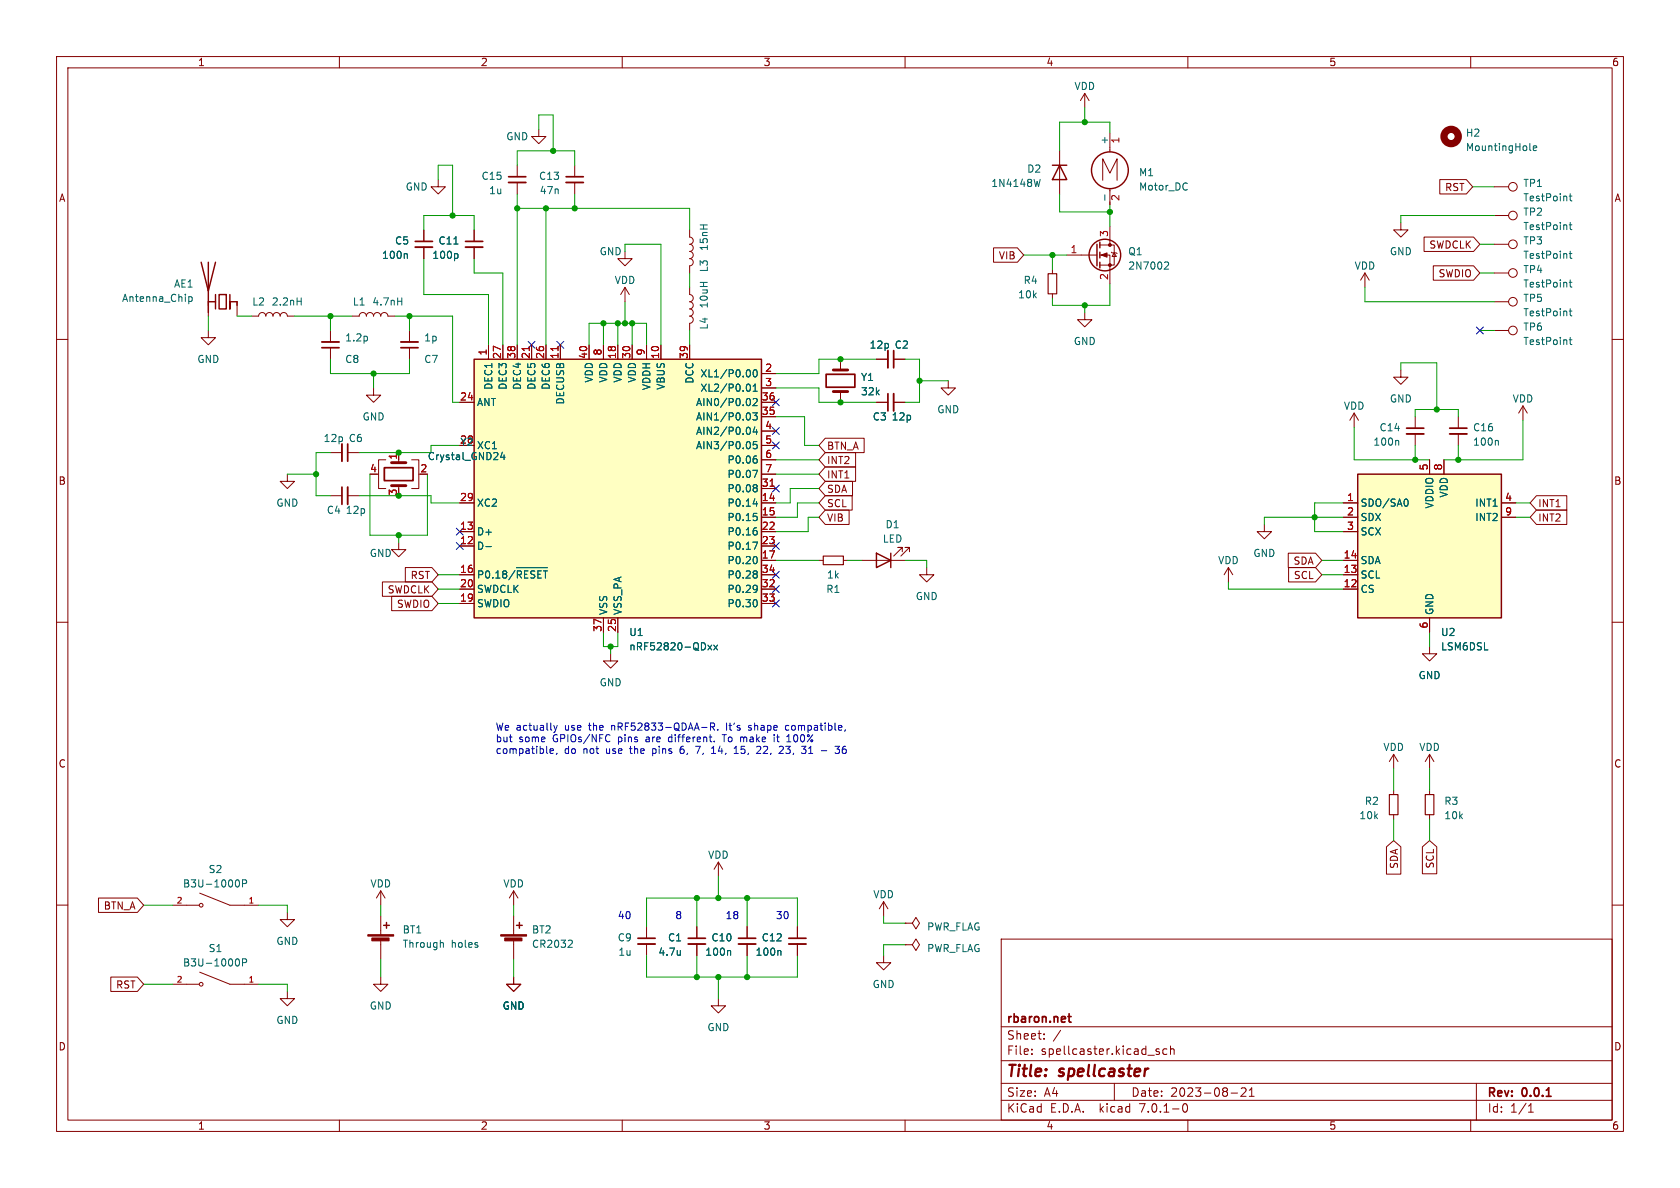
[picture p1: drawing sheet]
<svg xmlns="http://www.w3.org/2000/svg" width="297mm" height="210mm" viewBox="0 0 297 210" stroke-linecap="round" stroke-linejoin="round" font-family="sans-serif">
<g fill="none" stroke="#840000" stroke-width=".18">
<path d="M10 10h277v190h-277zM12 12h273v186h-273zM60 10v2M110 10v2M160 10v2M191.8 16.5l-.8 1.3M191.8 16.5v2.6M191.8 16.5l.7 1.3M210 10v2M260 10v2M77.5 31.8v1.2h-1.3l1.3 1.3 1.2-1.3h-1.2M91.4 29.2v2"/>
<path d="M91.4 32.3v2M95.2 22.9v1.2h-1.2l1.2 1.3 1.3-1.3h-1.3M101.6 29.2v2M101.6 32.3v2M187.3 26.7v7.6M194.9 31.9v-3.8l1.3 2.5 1.3-2.5v3.8M196.2 23.5v3.3M196.2 33.4v2.8M247.6 39.4v1.2h1.3l-1.3 1.3-1.2-1.3h1.2M254.5 31.7h4.7l1.1 1.3-1.1 1.3h-4.7zM264.2 38.1h2.5M264.2 33h2.5"/>
<path d="M10 60h2M36.8 58.4v1.3h1.3l-1.3 1.3-1.2-1.3h1.2M36.8 53.3v2.6M41.9 53.3v2.6M44.4 55.9h1.3a.64 .64 0 0 1 .7-.7 .64 .64 0 0 1 .6 .7 .64 .64 0 0 1 .6-.7 .64 .64 0 0 1 .7 .7 .64 .64 0 0 1 .6-.7 .64 .64 0 0 1 .6 .7 .64 .64 0 0 1 .7-.7 .64 .64 0 0 1 .6 .7h1.3M58.4 58.4v2.1M62.2 55.9h1.3a.64 .64 0 0 1 .6-.7 .64 .64 0 0 1 .7 .7 .64 .64 0 0 1 .6-.7 .64 .64 0 0 1 .6 .7 .64 .64 0 0 1 .7-.7 .64 .64 0 0 1 .6 .7 .64 .64 0 0 1 .6-.7 .64 .64 0 0 1 .7 .7h1.2M72.4 58.4v2.1M74.9 40.6v2.1M74.9 43.7v2M83.8 40.6v2.1M83.8 43.7v2"/>
<path d="M110.5 44.5v1.2h-1.3l1.3 1.3 1.3-1.3h-1.3M110.5 50.8l-.8 1.3M110.5 50.8v2.5M110.5 50.8l.8 1.3M121.9 50.8v1.3a.64 .64 0 0 1 .7 .6 .64 .64 0 0 1-.7 .6 .64 .64 0 0 1 .7 .7 .64 .64 0 0 1-.7 .6 .64 .64 0 0 1 .7 .6 .64 .64 0 0 1-.7 .7 .64 .64 0 0 1 .7 .6 .64 .64 0 0 1-.7 .7v1.2M121.9 40.6v1.3a.64 .64 0 0 1 .7 .6 .64 .64 0 0 1-.7 .7 .64 .64 0 0 1 .7 .6 .64 .64 0 0 1-.7 .7 .64 .64 0 0 1 .7 .6 .64 .64 0 0 1-.7 .6 .64 .64 0 0 1 .7 .7 .64 .64 0 0 1-.7 .6v1.3M175.6 43.8h4.3l1.1 1.3-1.1 1.3h-4.3zM186.1 47.6v.8M186.1 51.9v.8M188.6 45.1h5.3M191.8 55.2v1.3h1.2l-1.2 1.3-1.3-1.3h1.3M194.4 45.1h1.8v5.1"/>
<path d="M194.4 43.3h2.6v3.6h-2.6M196.2 40v3.3M196.5 44.6l.1 .1h.8l.1 .1M197 44.7l.4 .6h-.8zM241.3 48.3l-.8 1.2M241.3 48.3v2.5M241.3 48.3l.8 1.2M251.8 41.9h8.7l1.1 1.3-1.1 1.3h-8.7zM253.4 47h7.1l1.1 1.3-1.1 1.2h-7.1zM264.2 53.3h2.5M264.2 43.2h2.5M264.2 48.3h2.5"/>
<path d="M264.2 58.4h2.5M285 60h2M58.4 61.5v2M66 68.6v1.3h1.3l-1.3 1.2-1.2-1.2h1.2M72.4 61.5v2M81.3 71.1h2.5M86.4 61v2.5M88.9 61v2.5M91.4 61v2.5M94 61v2.5M96.5 61v2.5M99.1 61v2.5"/>
<path d="M104.1 61v2.5M106.7 61v2.5M109.2 61v2.5M111.8 61v2.5M114.3 61v2.5M116.8 61v2.5M121.9 61v2.5M134.6 66h2.6M134.6 71.1h2.6M134.6 68.6h2.6M134.6 73.7h2.6M134.6 76.2h2.6"/>
<path d="M134.6 78.7h2.6M145.9 77.5h6.9v2.5h-6.9l-1.1-1.3zM148.6 63.5v1.9M148.6 69.2v1.9M154.9 71.1h2.1M154.9 63.5h2.1M158 71.1h2M158 63.5h2M167.6 67.3v1.3h1.3l-1.3 1.3-1.2-1.3h1.2M239.4 73l-.8 1.3M239.4 73v2.6M239.4 73l.8 1.3"/>
<path d="M247.6 65.4v1.3h1.3l-1.3 1.2-1.2-1.2h1.2M250.2 73.7v2M250.2 76.7v2M257.8 73.7v2M257.8 76.7v2M269.2 71.8l-.7 1.2M269.2 71.8v2.5M269.2 71.8l.8 1.2M50.8 83.8v1.3h1.3l-1.3 1.3-1.3-1.3h1.3M58.4 87.6h2.1M58.4 80h2.1M61.5 87.6h2"/>
<path d="M61.5 80h2M66.7 83.8h.2M68.2 81.3h-1.3v5.1h1.3M70.5 95.9v1.3h1.3l-1.3 1.2-1.3-1.2h1.3M70.5 80v1.8M70.5 85.9v.5M72.8 81.3h1.2v5.1h-1.2M81.3 88.9h2.5M81.3 94h2.5M81.3 96.5h2.5M134.6 88.9h2.6M134.6 99.1h2.6"/>
<path d="M134.6 91.4h2.6M134.6 94h2.6M134.6 96.5h2.6M134.6 86.4h2.6M134.6 81.3h2.6M134.6 83.8h2.6M144.8 99.1h.7M145.9 80h5.4v2.6h-5.4l-1.1-1.3zM145.9 87.6h4.8v2.6h-4.8l-1.1-1.3zM145.9 85.1h4.8v2.5h-4.8l-1.1-1.2zM145.9 82.5h5.4v2.6h-5.4l-1.1-1.3zM145.9 90.2h4.2v2.5h-4.2l-1.1-1.3z"/>
<path d="M149.1 99.1h.8M152.4 99.1h7.6M159.5 97.5v-.7h-.8h.8l-1.5 1.5M160.8 97.5v-.7h-.8h.8l-1.5 1.5M223.5 92.7v1.3h1.3l-1.3 1.3-1.3-1.3h1.3M227.7 97.8h4.9l1.1 1.3-1.1 1.2h-4.9zM237.5 88.9h2.5M237.5 99.1h2.5M237.5 91.4h2.5M237.5 94h2.5M252.7 81.3v2.5M255.3 81.3v2.5"/>
<path d="M265.4 88.9h2.6M265.4 91.4h2.6M271.6 87.6h5.4v2.6h-5.4l-1.1-1.3zM271.6 90.2h5.4v2.5h-5.4l-1.1-1.3zM10 110h2M67.6 102.9h8.8l1.1 1.2-1.1 1.3h-8.8zM69.2 105.4h7.2l1.1 1.3-1.1 1.3h-7.2zM71.7 100.3h4.7l1.1 1.3-1.1 1.3h-4.7zM81.3 104.1h2.5M81.3 101.6h2.5M81.3 106.7h2.5M106.7 109.2v2.6"/>
<path d="M107.9 115.6v1.2h1.3l-1.3 1.3-1.2-1.3h1.2M109.2 109.2v2.6M134.6 104.1h2.6M134.6 101.6h2.6M134.6 106.7h2.6M163.8 100.3v1.3h1.3l-1.3 1.3-1.2-1.3h1.2M217.2 100.3l-.8 1.3M217.2 100.3v2.6M217.2 100.3l.7 1.3M227.8 100.3h4.8l1.1 1.3-1.1 1.3h-4.8zM237.5 104.1h2.5M237.5 101.6h2.5"/>
<path d="M252.7 114.3v1.3h1.3l-1.3 1.2-1.2-1.2h1.2M252.7 109.2v2.6M285 110h2M246.4 133.4v2.5M246.4 139.7v.8M246.4 133.4l-.8 1.2M246.4 133.4l.7 1.2M252.7 133.4v2.5M252.7 139.7v.8M252.7 133.4l-.7 1.2M252.7 133.4l.8 1.2M10 160h2"/>
<path d="M17.4 158.7h6.9l1.1 1.3-1.1 1.3h-6.9zM35.3 157.9l5.3 2.1h5.1M67.3 157.5l-.8 1.3M67.3 157.5v2.5M67.3 157.5l.8 1.3M90.8 157.5l-.8 1.3M90.8 157.5v2.5M90.8 157.5l.8 1.3M127 152.4l-.8 1.3M127 152.4v2.5M127 152.4l.8 1.3M156.2 159.4l-.8 1.3"/>
<path d="M156.2 159.4v2.5M156.2 159.4l.8 1.3M245.1 149.7l1.3-1.1 1.3 1.1v4.8h-2.6zM246.4 144v.8M251.5 149.7l1.2-1.1 1.3 1.1v4.8h-2.5zM252.7 144v.8M285 160h2M19.6 172.7h4.7l1.1 1.3-1.1 1.3h-4.7zM30.5 174h4.7M30.5 160h4.7M35.3 171.9l5.3 2.1h5.1M50.8 161.3v1.3h-1.3l1.3 1.2 1.3-1.2h-1.3"/>
<path d="M50.8 175.3v1.2h-1.3l1.3 1.3 1.3-1.3h-1.3M67.3 172.7v1.3h1.3l-1.3 1.3-1.3-1.3h1.3M67.3 161.9v3.3M67.3 166.2v3.3M90.8 172.7v1.3h1.3l-1.3 1.3-1.3-1.3h1.3M90.8 161.9v3.3M90.8 166.2v3.3M114.3 163.8v2.1M114.3 166.9v2M123.2 163.8v2.1M123.2 166.9v2M127 176.5v1.3h1.3l-1.3 1.3-1.3-1.3h1.3"/>
<path d="M132.1 163.8v2.1M132.1 166.9v2M141 163.8v2.1M141 166.9v2M156.2 168.9v1.3h1.3l-1.3 1.3-1.3-1.3h1.3M160 167h1.3l.6-1 .7 1-.7 1-.6-1M160 167h.1M160 163.2h1.3l.6-1 .7 1-.7 1-.6-1M160 163.2h.1M177 166h108v32h-108zM60 198v2M110 198v2"/>
<path d="M160 198v2M177 194.5h108M177 191.5h108M177 187.5h108M177 181.5h108M182.4 186.3v.1M182.4 185.5v.1M184.6 183.6v.1M184.6 182.8v.1M197 191.5v3M204.4 185.8l.5 .2 .1 .2-.2 .2-.4-.1M204.4 185.5h.5"/>
<path d="M206.3 185.5l-.4-.1-.3 .3v.4l.1 .2h.6M206.9 185.5l.2-.1 .4 .1 .1 .9M206.9 184.9v1.5M209.2 195.2l.2-.1a.81 .81 0 0 1 .6 .6 .81 .81 0 0 1-.3 .8l-.1 .1a.81 .81 0 0 1-.4-1.4zM210 198v2M217.6 193.2h1.2M219.4 192.4l.6-.1 .2 .1 .1 .3-.9 1.1h.9M220.9 193.8h.8M220.9 192.7l.4-.4v1.5M260 198v2M261 191.5v6.5M270.2 196.6h.9"/>
<path d="M270.2 195.5l.4-.4v1.5"/>
<circle cx="267.5" cy="33" r=".76"/>
<circle cx="267.5" cy="38.1" r=".76"/>
<circle cx="267.5" cy="48.3" r=".76"/>
<circle cx="267.5" cy="53.3" r=".76"/>
<circle cx="267.5" cy="58.4" r=".76"/>
<circle cx="267.5" cy="43.2" r=".76"/>
<circle cx="35.6" cy="160" r=".33"/>
<circle cx="35.6" cy="174" r=".33"/>
</g>
<g fill="none" stroke="#840000" stroke-width=".3">
<path d="M89.9 31.2h3.1M100.1 31.2h3M73.4 42.7h3.1M82.3 42.7h3M56.9 61.5h3M61.5 78.5v3M70.9 61.5h3M146 66.2h5.1v2.3h-5.1zM157 69.6v3M158 62v3M248.7 75.7h3M256.3 75.7h3"/>
<path d="M60.5 86.1v3.1M67.9 82.7h5.1v2.3h-5.1zM112.8 165.9h3M121.7 165.9h3M130.6 165.9h3M139.4 165.9h3.1M188.8 179.7h.6M189 180.5l.4 .2"/>
</g>
<g fill="none" stroke="#840000" stroke-width=".33">
<path d="M89.9 32.3h3.1M100.1 32.3h3M73.4 43.7h3.1M82.3 43.7h3M56.9 60.5h3M60.5 78.5v3M70.9 60.5h3M157 62v3M158 69.6v3M248.7 76.7h3M256.3 76.7h3M61.5 86.1v3.1"/>
<path d="M112.8 166.9h3M121.7 166.9h3M130.6 166.9h3M139.4 166.9h3.1"/>
</g>
<g fill="none" stroke="#006464" stroke-width=".18">
<path d="M183.9 31.7l-.3 1.3M195.3 34.4v1M270.5 26.6h.1M271.1 26.2l.6-.1-.1-.3h-.4l-.1 .2v.6h.5M277.4 39.7h.5M277.4 34.7h.5M277.6 34.2v1.1l.3 .2M277.6 39.3v1.1l.3 .2M33.4 52.4v1.3M33.4 52.5l.3-.1 .3 .3-.1 .5h-.5M52.5 53.3h.7M53.2 52.7v1.2"/>
<path d="M64.9 59.6v.6M70.3 53.3h.7M71 52.7v1.2M71.8 44.8l.2 .2v.7M80.8 44.9l.2 .2-.2 .5M206.1 46.3l.4 .1 .1 .3-.8 .9h.8M277.4 55h.5M277.4 44.8h.5M277.4 49.9h.5M277.6 44.4v1.1l.3 .2M277.6 49.5v1.1l.3 .2M277.6 54.6v1.1l.3 .1"/>
<path d="M277.6 59.6v1.1l.3 .2M88.8 79.9l-.3 .9h.8M132.1 68l.1-.1a.68 .68 0 0 1 .5 .6 .68 .68 0 0 1-.5 .7l-.1-.1M132.5 65.4l.2 .4-.2 .8M132.5 70.5l.2 .4-.2 .7M132.5 73l.2 .5-.2 .7M132.5 75.6l.2 .4-.2 .7M132.5 78.1l.2 .4-.2 .8M133.1 73h.8l-.5 .5 .4 .1v.5l-.2 .1-.5-.1M133.1 70.6l.5-.2 .3 .4-.8 .9h.8M133.1 69.2h.8M133.1 68.3l.4-.4v1.3"/>
<path d="M133.3 65.5l.1-.1a.68 .68 0 0 1 .5 .6 .68 .68 0 0 1-.5 .6l-.1-.1-.2-.4zM133.4 75.5l-.3 .9h.8M133.7 75.9v.9M133.8 78.1h-.6l-.1 .6 .2-.2 .4 .1 .2 .2-.1 .4-.2 .1-.5-.1M247.1 77.9l.2 .1v.7M264.7 77.9l.2 .1v.7M277.4 60.1h.5M85.9 96.6h1M89.1 80.4v.9M133.1 95.8h.8l-.5 1.3M133.1 83.1h.8l-.5 1.3M133.1 89.1h.8"/>
<path d="M133.2 90.8h.6M133.5 93.3h.2M133.5 80.6h.2M133.6 98.4a.79 .79 0 0 1 0 1.2M133.6 91.2l.3 .3v.3l-.3 .2M133.6 81.1l.3 .2v.3l-.3 .3M133.6 85.7l.3 .2-.3 .3 .3 .3v.2l-.3 .2M133.6 93.8l.3 .2v.3l-.3 .3M133.7 88.6v.9M248.6 88.2a.79 .79 0 0 1 0 1.3M85.4 101.2l-.3-.3h-.5v1.3M85.9 101.2l.2-.3 .4 .3"/>
<path d="M87.8 101.2l.2-.3v1.3M88.9 101.2l.2-.3h.2l.3 .3M91 100.9l-1 1.6M91.3 100.3h5.5M92.2 101.2l-.3-.3h-.4v1.3M93.3 100.9h-.6v1.3M94.5 101l-.4-.1-.3 .3M95.7 100.9h-.6v1.3M96.1 100.9h.7M96.4 100.9v1.3M125.2 114l.6 .9M125.8 114l-.6 .9"/>
<path d="M126.2 114l.7 .9M126.9 114l-.7 .9M133.6 106a.79 .79 0 0 1 0 1.3M133.6 100.9l.3 .3-.3 .3 .3 .2v.2l-.3 .3M133.6 103.5l.2 .1a1.03 1.03 0 0 1-.2 1.1M133.9 104l-.3 .2M41.9 155.5a.68 .68 0 0 1 .5 .7 .68 .68 0 0 1-.5 .6M42.9 156.2l.6-.1 .1-.1-.1-.4-.6-.1v1.3M41.9 169.5a.68 .68 0 0 1 .5 .6 .68 .68 0 0 1-.5 .7M42.9 170.2l.6-.1 .1-.2-.1-.3-.6-.1v1.3M78.2 166.6l.2 .2v.7M100.9 166.2l.3 .2-.1 .3-.7 .8h.8"/>
<path d="M129 168l.2 .2v.7M137.9 168l.2 .2v.7"/>
</g>
<g fill="#ffffc2" stroke="#ffffc2" stroke-width=".18">
<path d="M240 83.8h25.4v25.4h-25.4z"/>
<path d="M83.8 63.5h50.8v45.7h-50.8z"/>
</g>
<g fill="none" stroke="#840000" stroke-width=".25">
<path d="M186.1 29.2h2.5M187.3 29.2l1.3 2.6h-2.5zM35.6 46.4l1.2 5 1.3-5M36.8 53.3h1.3M36.8 46.4v8.8M38.1 52.1v2.5M38.7 52.1h1.3v2.5h-1.3zM40.6 52.1v2.5v-1.3h1.3v.7M193.9 43.2v3.8M194.4 42.8v1M194.4 44.6v1M194.4 46.4v1"/>
<path d="M83.8 63.5h50.8v45.7h-50.8zM154.9 97.8l2.6 1.3-2.6 1.2zM157.5 97.8v2.5M240 83.8h25.4v25.4h-25.4zM67.8 163.6h1M68.3 163.1v1M91.3 163.6h1M91.8 163.1v1"/>
<circle cx="196.2" cy="30.1" r="3.3"/>
<circle cx="195.3" cy="45.1" r="2.79"/>
</g>
<path d="M93.6 61.3v.7M98.7 61.3v.7M136.1 86h.8" fill="none" stroke="#a90000" stroke-width=".18"/>
<g fill="#840000" stroke="#840000" stroke-width=".18">
<path d="M194.7 45.1l1-.4v.8z"/>
<path d="M88.5 165.2h4.6v.3h-4.6z"/>
<path d="M89.2 165.8h3.1v.5h-3.1z"/>
<path d="M65 165.2h4.6v.3h-4.6z"/>
<path d="M65.7 165.8h3.1v.5h-3.1z"/>
<circle cx="196.2" cy="46.9" r=".25"/>
<circle cx="196.2" cy="43.3" r=".25"/>
</g>
<path d="M185.3 48.4h1.5v3.5h-1.5zM145.5 98.3h3.6v1.5h-3.6zM245.6 140.5h1.5v3.5h-1.5zM252 140.5h1.5v3.5h-1.5z" fill="none" stroke="#840000" stroke-width=".2"/>
<circle cx="256.5" cy="24.1" r="1.27" fill="none" stroke="#840000" stroke-width="1.3"/>
<path d="M147.3 69.2h2.6M147.3 65.4h2.6M69.2 81.8h2.6M69.2 85.9h2.6" fill="none" stroke="#840000" stroke-width=".51"/>
<g fill="none" stroke="#0000c2" stroke-width=".18">
<path d="M97.2 132.8l.7-.1-.1-.3-.4-.1-.2 .2 .1 .6h.5M97.9 128.2l.3 .9M98.2 129.1l-.1 .3M98.5 133.1l-.2 .3M98.5 128.2l-.3 .9M107.8 129.9v.1M107.8 131v.1M125.6 128.5l.6-.1 .1-.2v-.3l-.7-.1v1.3M125.8 133.2h.7M125.9 128.5l.4 .6M126.2 131.9l-.4 .4M126.3 131v.1"/>
<path d="M126.9 129v.1M127.7 129.9h.7M129.8 133.2h.7M129.8 132.3l.3-.4v1.3M134 131.9l-.2 .1M134.4 132.5l-.7 .7h.8M136.9 130.3v.8M138.4 132l-.5-.1-.1 .1M138.4 132.5l-.7 .7h.8M139 128.3l-.1 .2 .1 .5M139.1 131.1h.7M139.2 130.2h-.1"/>
<path d="M139.5 129.9v1.2M142.5 133l-.3 .2-.4-.1M142.5 131.9l-.4 .5 .3 .1 .1 .2M145.2 132.7h1M147.6 131.9h.8l-.4 .5 .3 .1v.6l-.1 .1-.6-.1M149.4 129l-.1 .3"/>
</g>
<g fill="none" stroke="#009600" stroke-width=".18">
<path d="M191.8 19.1v2.5M77.5 31.8v-2.6h2.5v8.9M91.4 29.2v-2.5h10.2v2.5M91.4 34.3v26.7M91.4 36.8h30.5v3.8M95.2 22.9v-2.6h2.6v6.4M96.5 36.8v24.2M101.6 34.3v2.5M187.3 34.3v3.2h8.9M196.2 23.5v-1.9h-8.9v5.1M196.2 36.2v3.8M260.3 33h3.9"/>
<path d="M264.2 38.1h-16.6v1.3M36.8 55.9v2.5M41.9 55.9h2.5M52.1 55.9h10.1M58.4 55.9v2.5M69.8 55.9h10.2v15.2h1.3M72.4 55.9v2.5M74.9 40.6v-2.5h8.9v2.5M74.9 45.7v6.4h11.5v8.9M83.8 45.7v2.6h5.1v12.7M106.7 57.2v3.8M109.2 57.2v3.8"/>
<path d="M110.5 44.5v-1.3h6.3v17.8M110.5 53.3v3.9M111.8 57.2v3.8M121.9 48.3v2.5M121.9 58.4v2.6M181 45.1h7.6M186.1 45.1v2.5M191.8 54v1.2M196.2 50.2v3.8h-10.1v-1.3M241.3 50.8v2.5h22.9M261.6 48.3h2.6M261.6 43.2h2.6"/>
<path d="M261.6 58.4h2.6M58.4 63.5v2.5h14v-2.5M66 66v2.6M81.3 78.7h-5.1v1.3h-12.7M104.1 61v-3.8h10.2v3.8M137.2 73.7h5v5h2.6M137.2 68.6h7.6v2.5h10.1M154.9 63.5h-10.1v2.5h-7.6M160 63.5h2.6v7.6h-2.6M162.6 67.3h5M239.4 75.6v5.7h13.3M247.6 65.4v-1.3h6.4v8.3"/>
<path d="M250.2 73.7v-1.3h7.6v1.3M250.2 78.7v2.6M257.8 78.7v2.6M269.2 74.3v7h-13.9M50.8 83.8h5.1M58.4 80h-2.5v7.6h2.5M63.5 87.6h12.7v1.3h5.1M65.4 83.8v10.8h10.2v-10.8M70.5 94.6v1.3M137.2 81.3h7.6M137.2 83.8h7.6M137.2 99.1h7.6"/>
<path d="M144.8 86.4h-5.1v2.5h-2.5M144.8 88.9h-3.8v2.5h-3.8M144.8 91.4h-1.9v2.6h-5.7M149.9 99.1h2.5M160 99.1h3.8v1.2M233.7 99.1h3.8M237.5 88.9h-5.1v5.1h5.1M237.5 91.4h-14v1.3M268 88.9h2.5M268 91.4h2.5M77.5 106.7h3.8M77.5 101.6h3.8"/>
<path d="M77.5 104.1h3.8M106.7 111.8v2.5h2.5v-2.5M107.9 114.3v1.3M217.2 102.9v1.2h20.3M233.7 101.6h3.8M252.7 111.8v2.5M246.4 135.9v3.8M252.7 135.9v3.8M123.2 158.8v5M127 154.9v3.9M132.1 158.8v5M246.4 144.8v3.8"/>
<path d="M252.7 144.8v3.8M25.4 174h5.1M25.4 160h5.1M45.7 174h5.1v1.3M45.7 160h5.1v1.3M67.3 160v1.9M67.3 169.5v3.2M90.8 160v1.9M90.8 169.5v3.2M114.3 163.8v-5h26.7v5M114.3 168.9v3.8h26.7v-3.8M123.2 168.9v3.8"/>
<path d="M127 172.7v3.8M132.1 168.9v3.8M156.2 161.9v1.3h3.8M160 167h-3.8v1.9"/>
</g>
<g fill="none" stroke="#000084" stroke-width=".18">
<path d="M261 57.8l1.2 1.2M262.2 57.8l-1.2 1.2M93.4 60.4l1.2 1.2M94.6 60.4l-1.2 1.2M98.5 60.4l1.2 1.2M99.7 60.4l-1.2 1.2M136.6 75.6l1.2 1.2M136.6 78.1l1.2 1.2M136.6 70.5l1.2 1.2M137.8 75.6l-1.2 1.2M137.8 78.1l-1.2 1.2M137.8 70.5l-1.2 1.2"/>
<path d="M80.7 95.9l1.2 1.2M80.7 93.4l1.2 1.2M81.9 95.9l-1.2 1.2M81.9 93.4l-1.2 1.2M136.6 85.8l1.2 1.2M136.6 95.9l1.2 1.2M137.8 85.8l-1.2 1.2M137.8 95.9l-1.2 1.2M136.6 106.1l1.2 1.2M136.6 101l1.2 1.2M136.6 103.5l1.2 1.2M137.8 106.1l-1.2 1.2"/>
<path d="M137.8 101l-1.2 1.2M137.8 103.5l-1.2 1.2"/>
</g>
<g fill="#009600" stroke="#009600" stroke-width=".18">
<circle cx="106.7" cy="57.2" r=".46"/>
<circle cx="96.5" cy="36.8" r=".46"/>
<circle cx="101.6" cy="36.8" r=".46"/>
<circle cx="110.5" cy="57.2" r=".46"/>
<circle cx="111.8" cy="57.2" r=".46"/>
<circle cx="148.6" cy="63.5" r=".46"/>
<circle cx="148.6" cy="71.1" r=".46"/>
<circle cx="127" cy="172.7" r=".46"/>
<circle cx="132.1" cy="172.7" r=".46"/>
<circle cx="123.2" cy="172.7" r=".46"/>
<circle cx="123.2" cy="158.8" r=".46"/>
<circle cx="127" cy="158.8" r=".46"/>
<circle cx="66" cy="66" r=".46"/>
<circle cx="109.2" cy="57.2" r=".46"/>
<circle cx="72.4" cy="55.9" r=".46"/>
<circle cx="58.4" cy="55.9" r=".46"/>
<circle cx="55.9" cy="83.8" r=".46"/>
<circle cx="70.5" cy="94.6" r=".46"/>
<circle cx="70.5" cy="80" r=".46"/>
<circle cx="107.9" cy="114.3" r=".46"/>
<circle cx="70.5" cy="87.6" r=".46"/>
<circle cx="91.4" cy="36.8" r=".46"/>
<circle cx="80" cy="38.1" r=".46"/>
<circle cx="97.8" cy="26.7" r=".46"/>
<circle cx="232.4" cy="91.4" r=".46"/>
<circle cx="132.1" cy="158.8" r=".46"/>
<circle cx="191.8" cy="21.6" r=".46"/>
<circle cx="162.6" cy="67.3" r=".46"/>
<circle cx="191.8" cy="54" r=".46"/>
<circle cx="196.2" cy="37.5" r=".46"/>
<circle cx="186.1" cy="45.1" r=".46"/>
<circle cx="257.8" cy="81.3" r=".46"/>
<circle cx="250.2" cy="81.3" r=".46"/>
<circle cx="254" cy="72.4" r=".46"/>
</g>
<g font-size="2.8" fill="#840000">
<text x="178" y="190.8">Title:</text>
<text x="187.4" y="190.8">spellcaster</text>
</g>
<g font-size="2.1" fill="#840000">
<text x="178" y="183.9">Sheet:</text>
<text x="178" y="181.1">rbaron.net</text>
<text x="186.2" y="183.9">/</text>
<text x="178" y="186.6">File:</text>
<text x="184" y="186.6">spellcaster.kicad_sch</text>
<text x="178" y="196.8">KiCad</text>
<text x="178" y="194">Size:</text>
<text x="184.6" y="194">A4</text>
<text x="185.7" y="196.8">E.D.A.</text>
<text x="194.4" y="196.8">kicad</text>
<text x="200" y="194">Date:</text>
<text x="201.5" y="196.8">7.0.1-0</text>
<text x="206.9" y="194">2023-08-21</text>
<text x="263" y="194.2">Rev:</text>
<text x="263" y="196.8">Id:</text>
<text x="267" y="196.8">1/1</text>
<text x="269.2" y="194.2">0.0.1</text>
</g>
<g font-size="1.8" fill="#840000">
<text x="35" y="11.8">1</text>
<text x="85" y="11.8">2</text>
<text x="135" y="11.8">3</text>
<text x="185" y="11.8">4</text>
<text x="235" y="11.8">5</text>
<text x="285" y="11.8">6</text>
<text x="10.4" y="35.8">A</text>
<text x="255.3" y="33.9">RST</text>
<text x="285.4" y="35.8">A</text>
<text x="176.5" y="46">VIB</text>
<text x="252.6" y="44.1">SWDCLK</text>
<text x="254.2" y="49.2">SWDIO</text>
<text x="81.3" y="79">Y2</text>
<text x="146.2" y="79.7">BTN_A</text>
<text x="146.2" y="82.2">INT2</text>
<text x="10.3" y="85.8">B</text>
<text x="146.2" y="89.8">SCL</text>
<text x="146.2" y="87.3">SDA</text>
<text x="146.2" y="84.7">INT1</text>
<text x="271.9" y="89.8">INT1</text>
<text x="285.3" y="85.8">B</text>
<text x="146.2" y="92.4">VIB</text>
<text x="271.9" y="92.4">INT2</text>
<text x="228.6" y="100">SDA</text>
<text x="68.4" y="105.1">SWDCLK</text>
<text x="70" y="107.6">SWDIO</text>
<text x="72.5" y="102.5">RST</text>
<text x="228.6" y="102.5">SCL</text>
<text x="10.3" y="135.8">C</text>
<text x="285.3" y="135.8">C</text>
<text x="247.3" y="153.7" transform="rotate(-90 247.3 153.7)">SDA</text>
<text x="253.6" y="153.7" transform="rotate(-90 253.6 153.7)">SCL</text>
<text x="18.2" y="160.9">BTN_A</text>
<text x="20.4" y="174.9">RST</text>
<text x="10.3" y="185.8">D</text>
<text x="285.3" y="185.8">D</text>
<text x="35" y="199.8">1</text>
<text x="85" y="199.8">2</text>
<text x="135" y="199.8">3</text>
<text x="185" y="199.8">4</text>
<text x="235" y="199.8">5</text>
<text x="285" y="199.8">6</text>
</g>
<g font-size="1.8" fill="#006464">
<text x="189.9" y="16.1">VDD</text>
<text x="89.4" y="25">GND</text>
<text x="196" y="25.6" transform="rotate(-90 196 25.6)">+</text>
<text x="259.1" y="24.3">H2</text>
<text x="259.1" y="26.9">MountingHole</text>
<text x="71.7" y="33.8">GND</text>
<text x="85.1" y="31.9">C15</text>
<text x="86.4" y="34.5">1u</text>
<text x="95.2" y="31.9">C13</text>
<text x="95.4" y="34.5">47n</text>
<text x="175.2" y="33.2">1N4148W</text>
<text x="181.5" y="30.7">D2</text>
<text x="201.3" y="31.3">M1</text>
<text x="201.3" y="33.8">Motor_DC</text>
<text x="269.2" y="33.2">TP1</text>
<text x="269.2" y="35.8">TestPoint</text>
<text x="269.2" y="38.3">TP2</text>
<text x="269.2" y="40.8">TestPoint</text>
<text x="67.5" y="45.9">100n</text>
<text x="69.8" y="43.4">C5</text>
<text x="76.4" y="45.9">100p</text>
<text x="77.5" y="43.4">C11</text>
<text x="106" y="45.3">GND</text>
<text x="125.3" y="44.4" transform="rotate(-90 125.3 44.4)">15nH</text>
<text x="199.4" y="45.3">Q1</text>
<text x="199.4" y="47.8">2N7002</text>
<text x="239.4" y="47.8">VDD</text>
<text x="245.7" y="45.3">GND</text>
<text x="269.2" y="43.4">TP3</text>
<text x="269.2" y="45.9">TestPoint</text>
<text x="21.5" y="53.5">Antenna_Chip</text>
<text x="30.7" y="51">AE1</text>
<text x="108.6" y="50.4">VDD</text>
<text x="125.3" y="48.2" transform="rotate(-90 125.3 48.2)">L3</text>
<text x="179.9" y="52.9">10k</text>
<text x="180.9" y="50.4">R4</text>
<text x="269.2" y="53.5">TP5</text>
<text x="269.2" y="48.5">TP4</text>
<text x="269.2" y="51">TestPoint</text>
<text x="44.5" y="54.2">L2</text>
<text x="48" y="54.2">2.2nH</text>
<text x="62.3" y="54.2">L1</text>
<text x="65.8" y="54.2">4.7nH</text>
<text x="125.3" y="58.3" transform="rotate(-90 125.3 58.3)">L4</text>
<text x="125.3" y="54.6" transform="rotate(-90 125.3 54.6)">10uH</text>
<text x="269.2" y="56.1">TestPoint</text>
<text x="269.2" y="58.6">TP6</text>
<text x="34.8" y="64.3">GND</text>
<text x="61" y="64.3">C8</text>
<text x="61" y="60.5">1.2p</text>
<text x="74.9" y="64.3">C7</text>
<text x="74.9" y="60.5">1p</text>
<text x="153.7" y="61.8">12p</text>
<text x="158.1" y="61.8">C2</text>
<text x="189.8" y="61.2">GND</text>
<text x="269.2" y="61.2">TestPoint</text>
<text x="84.3" y="71.9">ANT</text>
<text x="87.2" y="69" transform="rotate(-90 87.2 69)">DEC1</text>
<text x="89.7" y="69" transform="rotate(-90 89.7 69)">DEC3</text>
<text x="92.3" y="69" transform="rotate(-90 92.3 69)">DEC4</text>
<text x="94.8" y="69" transform="rotate(-90 94.8 69)">DEC5</text>
<text x="97.3" y="69" transform="rotate(-90 97.3 69)">DEC6</text>
<text x="99.9" y="71.6" transform="rotate(-90 99.9 71.6)">DECUSB</text>
<text x="105" y="67.8" transform="rotate(-90 105 67.8)">VDD</text>
<text x="107.5" y="67.8" transform="rotate(-90 107.5 67.8)">VDD</text>
<text x="110" y="67.8" transform="rotate(-90 110 67.8)">VDD</text>
<text x="112.6" y="67.8" transform="rotate(-90 112.6 67.8)">VDD</text>
<text x="115.1" y="69.1" transform="rotate(-90 115.1 69.1)">VDDH</text>
<text x="117.7" y="69" transform="rotate(-90 117.7 69)">VBUS</text>
<text x="122.7" y="67.9" transform="rotate(-90 122.7 67.9)">DCC</text>
<text x="122.9" y="71.9">AIN0/P0.02</text>
<text x="123.7" y="66.9">XL1/P0.00</text>
<text x="123.7" y="69.4">XL2/P0.01</text>
<text x="152.2" y="67.5">Y1</text>
<text x="152.2" y="70">32k</text>
<text x="245.7" y="71.3">GND</text>
<text x="267.4" y="71.3">VDD</text>
<text x="64" y="74.5">GND</text>
<text x="122.9" y="74.5">AIN1/P0.03</text>
<text x="122.9" y="77">AIN2/P0.04</text>
<text x="154.2" y="74.5">C3</text>
<text x="157.6" y="74.5">12p</text>
<text x="165.6" y="73.2">GND</text>
<text x="237.5" y="72.6">VDD</text>
<text x="243.8" y="76.4">C14</text>
<text x="260.4" y="76.4">C16</text>
<text x="57.2" y="78.3">12p</text>
<text x="61.6" y="78.3">C6</text>
<text x="75.6" y="81.5">Crystal_GND24</text>
<text x="81.3" y="78.5">28</text>
<text x="84.3" y="79.6">XC1</text>
<text x="122.9" y="79.6">AIN3/P0.05</text>
<text x="128.5" y="82.1">P0.06</text>
<text x="242.7" y="78.9">100n</text>
<text x="260.4" y="78.9">100n</text>
<text x="48.8" y="89.7">GND</text>
<text x="84.3" y="89.7">XC2</text>
<text x="128.5" y="89.7">P0.14</text>
<text x="128.5" y="87.2">P0.08</text>
<text x="128.5" y="84.6">P0.07</text>
<text x="240.5" y="89.7">SDO/SA0</text>
<text x="256.1" y="88.1" transform="rotate(-90 256.1 88.1)">VDD</text>
<text x="260.7" y="89.7">INT1</text>
<text x="57.7" y="91">C4</text>
<text x="61.1" y="91">12p</text>
<text x="84.3" y="94.8">D+</text>
<text x="128.5" y="92.3">P0.15</text>
<text x="128.5" y="94.8">P0.16</text>
<text x="156.5" y="93.5">D1</text>
<text x="240.5" y="92.3">SDX</text>
<text x="240.5" y="94.8">SCX</text>
<text x="253.6" y="90" transform="rotate(-90 253.6 90)">VDDIO</text>
<text x="260.7" y="92.3">INT2</text>
<text x="65.3" y="98.6">GND</text>
<text x="84.3" y="97.3">D-</text>
<text x="128.5" y="99.9">P0.20</text>
<text x="128.5" y="97.3">P0.17</text>
<text x="156" y="96.1">LED</text>
<text x="215.3" y="99.9">VDD</text>
<text x="221.5" y="98.6">GND</text>
<text x="240.5" y="99.9">SDA</text>
<text x="84.3" y="103">P0.18/~{RESET}</text>
<text x="84.3" y="107.5">SWDIO</text>
<text x="84.3" y="105">SWDCLK</text>
<text x="128.5" y="105">P0.29</text>
<text x="128.5" y="107.5">P0.30</text>
<text x="128.5" y="102.4">P0.28</text>
<text x="146" y="105">R1</text>
<text x="146.1" y="102.4">1k</text>
<text x="161.8" y="106.2">GND</text>
<text x="240.5" y="105">CS</text>
<text x="240.5" y="102.4">SCL</text>
<text x="107.5" y="108.7" transform="rotate(-90 107.5 108.7)">VSS</text>
<text x="110" y="108.7" transform="rotate(-90 110 108.7)">VSS_PA</text>
<text x="111.2" y="112.6">U1</text>
<text x="253.6" y="108.7" transform="rotate(-90 253.6 108.7)">GND</text>
<text x="254.7" y="112.6">U2</text>
<text x="111.2" y="115.1">nRF52820-QDxx</text>
<text x="254.7" y="115.1">LSM6DSL</text>
<text x="106" y="121.5">GND</text>
<text x="250.7" y="120.2">GND</text>
<text x="244.5" y="132.9">VDD</text>
<text x="250.9" y="132.9">VDD</text>
<text x="241.2" y="142.4">R2</text>
<text x="255.3" y="142.4">R3</text>
<text x="240.3" y="145">10k</text>
<text x="255.3" y="145">10k</text>
<text x="36.8" y="154.5">S2</text>
<text x="125.1" y="152">VDD</text>
<text x="32.3" y="157">B3U-1000P</text>
<text x="65.4" y="157">VDD</text>
<text x="88.9" y="157">VDD</text>
<text x="154.3" y="158.9">VDD</text>
<text x="48.8" y="167.2">GND</text>
<text x="71.1" y="165.2">BT1</text>
<text x="71.1" y="167.7">Through</text>
<text x="79.7" y="167.7">holes</text>
<text x="94" y="165.2">BT2</text>
<text x="94" y="167.7">CR2032</text>
<text x="109.1" y="166.6">C9</text>
<text x="118" y="166.6">C1</text>
<text x="125.7" y="166.6">C10</text>
<text x="134.6" y="166.6">C12</text>
<text x="163.8" y="164.7">PWR_FLAG</text>
<text x="32.3" y="171">B3U-1000P</text>
<text x="36.8" y="168.5">S1</text>
<text x="109.3" y="169.1">1u</text>
<text x="116.3" y="169.1">4.7u</text>
<text x="124.6" y="169.1">100n</text>
<text x="133.5" y="169.1">100n</text>
<text x="163.8" y="168.5">PWR_FLAG</text>
<text x="65.3" y="178.6">GND</text>
<text x="88.8" y="178.6">GND</text>
<text x="154.2" y="174.8">GND</text>
<text x="48.8" y="181.2">GND</text>
<text x="125" y="182.4">GND</text>
</g>
<g font-size="1.8" fill="#a90000">
<text x="198.1" y="25.4" transform="rotate(-90 198.1 25.4)">1</text>
<text x="198.1" y="35.6" transform="rotate(-90 198.1 35.6)">2</text>
<text x="196" y="41.9" transform="rotate(-90 196 41.9)">3</text>
<text x="189.2" y="44.8">1</text>
<text x="196" y="49.6" transform="rotate(-90 196 49.6)">2</text>
<text x="86.1" y="62.9" transform="rotate(-90 86.1 62.9)">1</text>
<text x="88.6" y="63.5" transform="rotate(-90 88.6 63.5)">27</text>
<text x="91.2" y="63.5" transform="rotate(-90 91.2 63.5)">38</text>
<text x="93.7" y="63.5" transform="rotate(-90 93.7 63.5)">21</text>
<text x="96.3" y="63.5" transform="rotate(-90 96.3 63.5)">26</text>
<text x="98.8" y="63.5" transform="rotate(-90 98.8 63.5)">11</text>
<text x="103.9" y="63.5" transform="rotate(-90 103.9 63.5)">40</text>
<text x="106.4" y="62.9" transform="rotate(-90 106.4 62.9)">8</text>
<text x="109" y="63.5" transform="rotate(-90 109 63.5)">18</text>
<text x="111.5" y="63.5" transform="rotate(-90 111.5 63.5)">30</text>
<text x="114" y="62.9" transform="rotate(-90 114 62.9)">9</text>
<text x="116.6" y="63.5" transform="rotate(-90 116.6 63.5)">10</text>
<text x="121.7" y="63.5" transform="rotate(-90 121.7 63.5)">39</text>
<text x="135.2" y="65.8">2</text>
<text x="81.3" y="70.9">24</text>
<text x="134.6" y="70.9">36</text>
<text x="135.2" y="68.3">3</text>
<text x="134.6" y="73.4">35</text>
<text x="135.2" y="75.9">4</text>
<text x="65.4" y="83.6">4</text>
<text x="70.2" y="81.3" transform="rotate(-90 70.2 81.3)">1</text>
<text x="74.3" y="83.6">2</text>
<text x="135.2" y="78.5">5</text>
<text x="135.2" y="81">6</text>
<text x="135.2" y="83.6">7</text>
<text x="252.5" y="83.2" transform="rotate(-90 252.5 83.2)">5</text>
<text x="255" y="83.2" transform="rotate(-90 255 83.2)">8</text>
<text x="70.2" y="87.7" transform="rotate(-90 70.2 87.7)">3</text>
<text x="81.3" y="88.6">29</text>
<text x="134.6" y="88.6">14</text>
<text x="134.6" y="86.1">31</text>
<text x="238.1" y="88.6">1</text>
<text x="266" y="88.6">4</text>
<text x="81.3" y="93.7">13</text>
<text x="134.6" y="91.2">15</text>
<text x="134.6" y="93.7">22</text>
<text x="238.1" y="91.2">2</text>
<text x="238.1" y="93.7">3</text>
<text x="266" y="91.2">9</text>
<text x="81.3" y="96.3">12</text>
<text x="81.3" y="101.3">16</text>
<text x="134.6" y="98.8">17</text>
<text x="134.6" y="96.3">23</text>
<text x="134.6" y="101.3">34</text>
<text x="237.5" y="101.3">13</text>
<text x="237.5" y="98.8">14</text>
<text x="81.3" y="106.4">19</text>
<text x="81.3" y="103.9">20</text>
<text x="134.6" y="103.9">32</text>
<text x="134.6" y="106.4">33</text>
<text x="237.5" y="103.9">12</text>
<text x="106.4" y="111.8" transform="rotate(-90 106.4 111.8)">37</text>
<text x="109" y="111.8" transform="rotate(-90 109 111.8)">25</text>
<text x="252.5" y="111.2" transform="rotate(-90 252.5 111.2)">6</text>
</g>
<g font-size="1.8" fill="#0000c2">
<text x="87.6" y="129.2">We actually</text>
<text x="87.6" y="131.3">but</text>
<text x="91.7" y="131.3">some</text>
<text x="97.8" y="131.3">GPIOs/NFC</text>
<text x="99.9" y="129.2">use</text>
<text x="104.3" y="129.2">the</text>
<text x="108.3" y="129.2">nRF52833-QDAA-R.</text>
<text x="109.4" y="131.3">pins</text>
<text x="114.4" y="131.3">are</text>
<text x="118.6" y="131.3">different.</text>
<text x="128.3" y="131.3">To make</text>
<text x="128.8" y="129.2">It's</text>
<text x="132.8" y="129.2">shape</text>
<text x="137.6" y="131.3">it</text>
<text x="139.5" y="129.2">compatible,</text>
<text x="140" y="131.3">100%</text>
<text x="87.6" y="133.4">compatible,</text>
<text x="99.8" y="133.4">do</text>
<text x="103.2" y="133.4">not</text>
<text x="107.3" y="133.4">use</text>
<text x="111.7" y="133.4">the</text>
<text x="115.7" y="133.4">pins</text>
<text x="120.7" y="133.4">6,</text>
<text x="123.7" y="133.4">7,</text>
<text x="126.6" y="133.4">14,</text>
<text x="130.7" y="133.4">15,</text>
<text x="134.8" y="133.4">22,</text>
<text x="138.9" y="133.4">23,</text>
<text x="143" y="133.4">31</text>
<text x="149.2" y="133.4">36</text>
<text x="109.2" y="162.6">40</text>
<text x="119.4" y="162.6">8</text>
<text x="128.3" y="162.6">18</text>
<text x="137.2" y="162.6">30</text>
</g>
<g font-size="1.4" fill="#a90000">
<text x="31.2" y="159.8">2</text>
<text x="43.9" y="159.8">1</text>
<text x="31.2" y="173.7">2</text>
<text x="43.9" y="173.7">1</text>
</g>
</svg>
